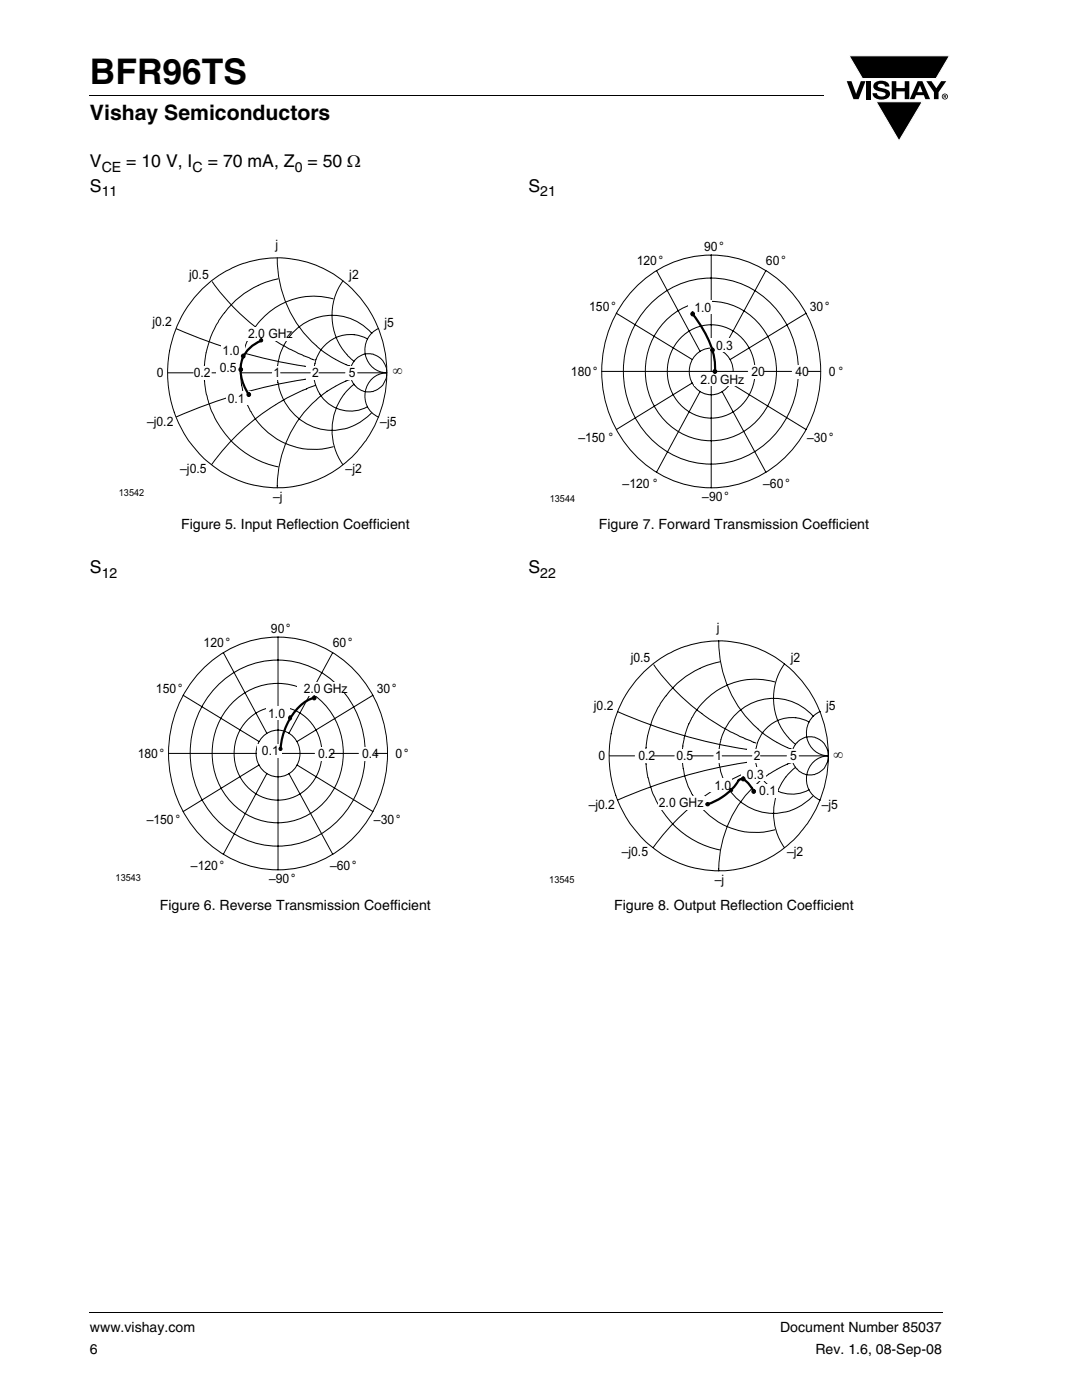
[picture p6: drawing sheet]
<svg xmlns="http://www.w3.org/2000/svg" width="216mm" height="279mm" viewBox="0 0 216 279" stroke-linecap="round" stroke-linejoin="round" font-family="sans-serif">
<g fill="#000">
<path d="M17.9 18.9v.2zM169 16.2h.9l.9 2.5 1-2.5h.9l-1.4 3.6h-1zM169.4 11.1h20.1l-2.7 4.6h-14.7zM172.9 16.2h.9v3.6h-.9zM174.6 16.5a2.1 2.1 0 0 1 2.8 .3l.1 .5h-.9a.79 .79 0 0 0-.7-.6 .79 .79 0 0 0-.8 .4l.3 .3 1 .3a1.08 1.08 0 0 1 1.2 1 1.08 1.08 0 0 1-1.1 1.1 1.73 1.73 0 0 1-2.4-1.2h.9a.96 .96 0 0 0 .8 .7 .96 .96 0 0 0 .9-.5 1.31 1.31 0 0 0-1.2-.6 1.03 1.03 0 0 1-1.1-.5 1.03 1.03 0 0 1 .2-1.2zM177.9 16.2h.9v1.4h1.7v-1.4h.9v3.6h-.9v-1.6h-1.7v1.6h-.9zM184.8 16.2h1.1l.9 1.4 1-1.4h1l-1.5 2.2v1.4h-.9v-1.4zM174.8 20.3h9.2l-4.6 7.8zM17.9 261.9v.2z"/>
<path d="M183.6 17.1l-.6 1.3h1.1zM183.1 16.2h.9l1.6 3.6h-.9l-.4-.8h-1.5l-.3 .8h-1z"/>
<path d="M188.4 19v.2h.2v-.1zM188.3 18.9l.4 .1 .1 .1-.2 .2 .2 .3-.3-.3-.1 .3h-.1zM188.1 19.3a.46 .46 0 0 0 .9 0 .46 .46 0 0 0-.9 0zM187.9 19.3a.6 .6 0 0 1 1.2 0 .6 .6 0 0 1-1.2 0z"/>
</g>
<path d="M169.4 11.1h20.1l-2.7 4.6h-14.7zM174.8 20.3h9.2l-4.6 7.8z" fill="none" stroke="#fff" stroke-width=".2"/>
<g fill="none" stroke="#000" stroke-width=".2">
<path d="M17.9 19h146.4M40.2 57.8a21.4 21.4 0 0 1 34.9 6.9 23.4 23.4 0 0 1-11.1 30.8 21.6 21.6 0 0 1-28.6-11.7 23.7 23.7 0 0 1 4.8-26zM42.4 56.2a43.7 43.7 0 0 0 20.3 15.6M55.3 51.4a22.6 22.6 0 0 0 14.8 21.8M55.5 55.6a18.9 18.9 0 0 0-14.7 17.5v2.6a19 19 0 0 0 14.7 17.5M66.5 59.6a14.7 14.7 0 0 0-18.2 12 15.4 15.4 0 0 0 12.1 18 14.9 14.9 0 0 0 6.1-.4M68.5 56a11.8 11.8 0 0 0 2.1 16.1M35.2 65.6a105.4 105.4 0 0 0 27.5 7.8M62.7 75.4a105.2 105.2 0 0 0-27.5 7.8M63 76.9a44.2 44.2 0 0 0-20.8 15.8M70.1 75.7a22.6 22.6 0 0 0-14.7 19.9l-.1 1.8M70.6 76.7a11.8 11.8 0 0 0-2.2 16"/>
<path d="M70.7 71.9a3.7 3.7 0 0 1 5.1-.5 3.7 3.7 0 0 1 .8 5.1 3.6 3.6 0 0 1-4.3 1.5 3.6 3.6 0 0 1-2.4-4l.3-1.2zM73.3 67.6a7.4 7.4 0 0 0-10.7 7.4 7.3 7.3 0 0 0 10.7 6.2M74.2 66.5a10.8 10.8 0 0 0-11-3.1 10.8 10.8 0 0 0-7.6 8.5 11.5 11.5 0 0 0 9.5 13.9 10.8 10.8 0 0 0 9-3.3M75.6 65.5a4.6 4.6 0 0 0-2.7 5.1 4.6 4.6 0 0 0 4.3 3.8 4.6 4.6 0 0 0-4.3 3.8 4.6 4.6 0 0 0 2.7 5.1M17.9 262h170.1"/>
</g>
<g fill="#fff">
<path d="M38 73.2h4.7v2.6h-4.7z"/>
<path d="M53.3 73.2h3.1v2.6h-3.1z"/>
<path d="M61.1 73.2h3v2.6h-3z"/>
<path d="M68.3 73.2h3.1v2.6h-3.1z"/>
</g>
<path d="M33.5 74.4h5M42.3 74.4h11.9M56 74.4h5.9M63.7 74.4h5.1M71.4 74.4h5.8" fill="none" stroke="#000" stroke-width=".2"/>
<g fill="#fff">
<path d="M43.2 72.2h4.9v2.6h-4.9z"/>
<path d="M44.1 68.8h4.7v2.6h-4.7z"/>
<path d="M45.1 78.2h4.9v2.6h-4.9z"/>
<path d="M48.3 65.4h9.2v2.6h-9.2z"/>
</g>
<path d="M52.2 68a6.3 6.3 0 0 0-3.5 9.1l.9 1.6" fill="none" stroke="#000" stroke-width=".45"/>
<g fill="#000" stroke="#000" stroke-width=".2">
<circle cx="48" cy="73.7" r=".38"/>
<circle cx="48.5" cy="71.1" r=".38"/>
<circle cx="49.6" cy="78.7" r=".38"/>
<circle cx="52.1" cy="67.9" r=".32"/>
</g>
<g fill="none" stroke="#000" stroke-width=".2">
<path d="M36.5 138.8l15.2 9.2M40.7 133.3a21.1 21.1 0 0 1 33 4.3 24 24 0 0 1-7.7 33.1 21.1 21.1 0 0 1-28.8-7.5 24.3 24.3 0 0 1 3.5-29.9zM43.6 136.6a16.8 16.8 0 0 1 26.6 3.9 19.1 19.1 0 0 1-8.4 27.1 17.1 17.1 0 0 1-22.6-10.5 19.4 19.4 0 0 1 4.4-20.5zM44.6 130.2l8.7 16.2M46.7 140a12.7 12.7 0 0 1 20.6 4.6 14.1 14.1 0 0 1-9.1 19.3 13.2 13.2 0 0 1-15.8-12.1 14.4 14.4 0 0 1 4.3-11.8zM55.5 127.1v46.5M66.4 130.2l-8.8 16.2M74.4 138.8l-15.2 9.2M49.3 143.8a8.6 8.6 0 0 1 14.6 4.1 9.1 9.1 0 0 1-9.6 11.7 9.5 9.5 0 0 1-5-15.8zM51.7 152.7l-15.2 9.3M52.7 146.8a4.4 4.4 0 0 1 5.1-.4 4.4 4.4 0 0 1 2 4.8 4.4 4.4 0 0 1-4.8 3.8 4.4 4.4 0 0 1-3.9-4.6 4.8 4.8 0 0 1 1.6-3.6zM53.3 154.4l-8.7 16.1"/>
<path d="M57.6 154.4l8.8 16.1M59.2 152.7l15.2 9.3"/>
</g>
<g fill="#fff">
<path d="M62.3 149.1h4.8v2.6h-4.8z"/>
<path d="M71 149.1h4.9v2.6h-4.9z"/>
</g>
<path d="M33.6 150.4h29.2M66 150.4h5.5M74.8 150.4h2.5" fill="none" stroke="#000" stroke-width=".2"/>
<g fill="#fff">
<path d="M59.4 136.1h9.2v2.7h-9.2z"/>
<path d="M53.2 141h4.7v2.7h-4.7z"/>
<path d="M51.3 148.5h4.9v2.7h-4.9z"/>
</g>
<path d="M62.7 139.3a8.8 8.8 0 0 0-5.5 5.3l-.7 2.1-.5 2.7" fill="none" stroke="#000" stroke-width=".45"/>
<g fill="#000" stroke="#000" stroke-width=".2">
<path d="M57.7 142.9h.2a.37 .37 0 0 1 .3 .4 .37 .37 0 0 1-.5 .3l-.1-.3z" fill-rule="evenodd"/>
<circle cx="62.7" cy="139.3" r=".38"/>
<circle cx="56" cy="149.4" r=".32"/>
</g>
<g fill="none" stroke="#000" stroke-width=".2">
<path d="M127.1 57.1a21.1 21.1 0 0 1 33.1 4.2 24 24 0 0 1-7.8 33.2 21.1 21.1 0 0 1-28.7-7.6 24.3 24.3 0 0 1 3.4-29.8zM131 54l8.7 16.1M141.9 50.9v46.4M152.8 54l-8.7 16.1M123 62.5l15.2 9.3M130.1 60.4a16.8 16.8 0 0 1 26.6 3.8 19.1 19.1 0 0 1-8.4 27.1 17.1 17.1 0 0 1-22.7-10.4 19.4 19.4 0 0 1 4.5-20.5zM133.1 63.7a12.7 12.7 0 0 1 20.7 4.6 14.1 14.1 0 0 1-9.1 19.3 13.2 13.2 0 0 1-15.9-12 14.4 14.4 0 0 1 4.3-11.9zM135.7 67.5a8.6 8.6 0 0 1 14.7 4.2 9.1 9.1 0 0 1-9.7 11.7 9.5 9.5 0 0 1-5-15.9zM138.2 76.4l-15.2 9.3M139.1 70.6a4.4 4.4 0 0 1 5.2-.4 4.4 4.4 0 0 1 1.9 4.8 4.4 4.4 0 0 1-4.7 3.8 4.4 4.4 0 0 1-4-4.7 4.8 4.8 0 0 1 1.6-3.5zM139.7 78.1l-8.7 16.2M144.1 78.1l8.7 16.2"/>
<path d="M145.7 76.4l15.2 9.3M160.9 62.5l-15.2 9.3"/>
</g>
<g fill="#fff">
<path d="M148.7 72.9h4.9v2.6h-4.9z"/>
<path d="M157.5 72.9h4.8v2.6h-4.8z"/>
</g>
<path d="M120.1 74.1h29.1M152.5 74.1h5.5M161.2 74.1h2.6" fill="none" stroke="#000" stroke-width=".2"/>
<g fill="#fff">
<path d="M138.5 74.4h9.2v2.6h-9.2z"/>
<path d="M137.4 60h4.7v2.6h-4.7z"/>
<path d="M141.7 67.6h4.9v2.7h-4.9z"/>
</g>
<path d="M138.2 62.6a18.5 18.5 0 0 1 4.5 10.6l-.1 .9" fill="none" stroke="#000" stroke-width=".45"/>
<g fill="#000" stroke="#000" stroke-width=".2">
<circle cx="138.2" cy="62.6" r=".38"/>
<circle cx="142.2" cy="69.9" r=".38"/>
<circle cx="142.7" cy="74.1" r=".38"/>
</g>
<g fill="none" stroke="#000" stroke-width=".2">
<path d="M128.3 134.2a21.4 21.4 0 0 1 34.9 6.9 23.4 23.4 0 0 1-11.1 30.8 21.6 21.6 0 0 1-28.6-11.7 23.7 23.7 0 0 1 4.8-26zM130.5 132.7a43.7 43.7 0 0 0 20.3 15.6M143.4 127.9a22.6 22.6 0 0 0 14.8 21.7M143.6 132.1a18.9 18.9 0 0 0-14.7 17.4v2.7a19 19 0 0 0 14.7 17.4M154.6 136.1a14.7 14.7 0 0 0-18.2 12 15.4 15.4 0 0 0 12.1 17.9 14.9 14.9 0 0 0 6.1-.4M156.6 132.5a11.8 11.8 0 0 0 2.1 16.1M123.3 142.1a105.3 105.3 0 0 0 27.5 7.8M150.8 151.8a105.2 105.2 0 0 0-27.5 7.8M151.1 153.3a44.2 44.2 0 0 0-20.8 15.9M158.2 152.1a22.6 22.6 0 0 0-14.7 19.9l-.1 1.8M158.7 153.1a11.8 11.8 0 0 0-2.2 16.1M158.8 148.4a3.7 3.7 0 0 1 5.1-.5 3.7 3.7 0 0 1 .8 5 3.6 3.6 0 0 1-4.3 1.5 3.6 3.6 0 0 1-2.4-3.9l.3-1.2z"/>
<path d="M161.4 144.1a7.4 7.4 0 0 0-10.7 7.3 7.3 7.3 0 0 0 10.7 6.2M162.3 143a10.8 10.8 0 0 0-11-3.2 10.8 10.8 0 0 0-7.6 8.6 11.5 11.5 0 0 0 9.5 13.9 10.8 10.8 0 0 0 9-3.4M163.7 142a4.6 4.6 0 0 0-2.7 5.1 4.6 4.6 0 0 0 4.3 3.7 4.6 4.6 0 0 0-4.3 3.8 4.6 4.6 0 0 0 2.7 5.1"/>
</g>
<g fill="#fff">
<path d="M126.1 149.6h4.7v2.6h-4.7z"/>
<path d="M133.7 149.6h4.6v2.6h-4.6z"/>
<path d="M141.5 149.6h3v2.6h-3z"/>
<path d="M149.2 149.6h3v2.6h-3z"/>
<path d="M156.4 149.6h3.1v2.6h-3.1z"/>
</g>
<path d="M121.6 150.8h5M130.4 150.8h4.1M137.9 150.8h4.4M144.1 150.8h5.9M151.8 150.8h5.1M159.5 150.8h5.8" fill="none" stroke="#000" stroke-width=".2"/>
<g fill="#fff">
<path d="M131.5 158.9h9.2v2.6h-9.2z"/>
<path d="M141.3 155.4h4.8v2.7h-4.8z"/>
<path d="M150.3 156.6h4.9v2.6h-4.9z"/>
<path d="M147.8 153.2h4.9v2.6h-4.9z"/>
</g>
<path d="M147.3 155.8a11.3 11.3 0 0 1-6.1 4.7M147.4 155.8l.1-.2a1 1 0 0 1 1.5 .4l1.4 1.9" fill="none" stroke="#000" stroke-width=".45"/>
<g fill="#000" stroke="#000" stroke-width=".2">
<circle cx="145.9" cy="157.7" r=".32"/>
<circle cx="148.3" cy="155.4" r=".38"/>
<circle cx="150.4" cy="157.9" r=".38"/>
<circle cx="141.2" cy="160.5" r=".35"/>
</g>
<text font-size="7" x="17.9" y="16.7">BFR96TS</text>
<text font-size="4.2" x="17.9" y="24">Vishay Semiconductors</text>
<g font-size="3.5">
<text x="17.9" y="33.3">V</text>
<text x="25.2" y="33.3">= 10 V, I</text>
<text x="41.5" y="33.3">= 70 mA, Z</text>
<text x="61.3" y="33.3">= 50 Ω</text>
<text x="17.9" y="38.3">S</text>
<text x="105.5" y="38.3">S</text>
<text x="17.9" y="114.4">S</text>
<text x="105.5" y="114.4">S</text>
</g>
<g font-size="2.9">
<text x="78.4" y="74.9">∞</text>
<text x="166.3" y="151.5">∞</text>
</g>
<g font-size="2.8">
<text x="20.3" y="34.2">CE</text>
<text x="38.4" y="34.2">C</text>
<text x="58.8" y="34.2">0</text>
<text x="20.3" y="39.2">11</text>
<text x="107.8" y="39.2">21</text>
<text x="36.1" y="105.6">Figure 5. Input Reflection Coefficient</text>
<text x="119.5" y="105.6">Figure 7. Forward Transmission Coefficient</text>
<text x="20.3" y="115.3">12</text>
<text x="107.8" y="115.3">22</text>
<text x="31.9" y="181.7">Figure 6. Reverse Transmission Coefficient</text>
<text x="122.5" y="181.7">Figure 8. Output Reflection Coefficient</text>
<text x="17.9" y="265.9">www.vishay.com</text>
<text x="155.7" y="265.9">Document Number 85037</text>
<text x="17.9" y="270.1">6</text>
<text x="162.7" y="270.1">Rev. 1.6, 08-Sep-08</text>
</g>
<g font-size="2.6">
<text x="55" y="49.7">j</text>
<text x="127.1" y="52.8">120°</text>
<text x="140.5" y="50">90°</text>
<text x="152.8" y="52.8">60°</text>
<text x="37.8" y="55.6">j0.5</text>
<text x="69.7" y="55.6">j2</text>
<text x="30.4" y="65.2">j0.2</text>
<text x="76.7" y="65.2">j5</text>
<text x="117.6" y="62.1">150°</text>
<text x="138.6" y="62.2">1.0</text>
<text x="161.6" y="62.1">30°</text>
<text x="44.4" y="70.9">1.0</text>
<text x="49.5" y="67.5">2.0 GHz</text>
<text x="142.9" y="69.8">0.3</text>
<text x="31.3" y="75.3">0</text>
<text x="38.7" y="75.3">0.2</text>
<text x="43.9" y="74.3">0.5</text>
<text x="54.6" y="75.3">1</text>
<text x="62.3" y="75.3">2</text>
<text x="69.6" y="75.3">5</text>
<text x="113.9" y="75">180°</text>
<text x="139.8" y="76.6">2.0 GHz</text>
<text x="149.9" y="75">20</text>
<text x="158.7" y="75">40</text>
<text x="165.4" y="75">0 °</text>
<text x="45.5" y="80.4">0.1</text>
<text x="29.4" y="85">–j0.2</text>
<text x="75.9" y="85">–j5</text>
<text x="115.4" y="88.2">–150 °</text>
<text x="161.1" y="88.2">–30°</text>
<text x="36" y="94.3">–j0.5</text>
<text x="69" y="94.3">–j2</text>
<text x="54.5" y="100">–j</text>
<text x="124.2" y="97.3">–120 °</text>
<text x="140.1" y="100">–90°</text>
<text x="152.3" y="97.3">–60°</text>
<text x="40.6" y="129">120°</text>
<text x="54.1" y="126.3">90°</text>
<text x="66.4" y="129">60°</text>
<text x="143.1" y="126.2">j</text>
<text x="125.9" y="132.1">j0.5</text>
<text x="157.8" y="132.1">j2</text>
<text x="31.1" y="138.3">150°</text>
<text x="53.5" y="143.2">1.0</text>
<text x="60.6" y="138.3">2.0 GHz</text>
<text x="75.2" y="138.3">30°</text>
<text x="118.5" y="141.6">j0.2</text>
<text x="164.8" y="141.7">j5</text>
<text x="27.5" y="151.3">180°</text>
<text x="52.3" y="150.7">0.1</text>
<text x="63.5" y="151.3">0.2</text>
<text x="72.3" y="151.3">0.4</text>
<text x="78.9" y="151.3">0°</text>
<text x="119.4" y="151.7">0</text>
<text x="127.4" y="151.8">0.2</text>
<text x="135" y="151.8">0.5</text>
<text x="142.7" y="151.8">1</text>
<text x="149" y="155.4">0.3</text>
<text x="150.4" y="151.8">2</text>
<text x="157.7" y="151.8">5</text>
<text x="117.5" y="161.5">–j0.2</text>
<text x="131.5" y="161.1">2.0 GHz</text>
<text x="142.6" y="157.6">1.0</text>
<text x="151.5" y="158.7">0.1</text>
<text x="164" y="161.5">–j5</text>
<text x="29.3" y="164.4">–150°</text>
<text x="74.6" y="164.4">–30°</text>
<text x="38.1" y="173.6">–120°</text>
<text x="65.8" y="173.6">–60°</text>
<text x="124.1" y="170.8">–j0.5</text>
<text x="157.1" y="170.8">–j2</text>
<text x="53.7" y="176.3">–90°</text>
<text x="142.6" y="176.4">–j</text>
</g>
<g font-size="1.9">
<text x="23.7" y="99">13542</text>
<text x="109.7" y="100.2">13544</text>
<text x="23.1" y="175.8">13543</text>
<text x="109.6" y="176.3">13545</text>
</g>
</svg>
